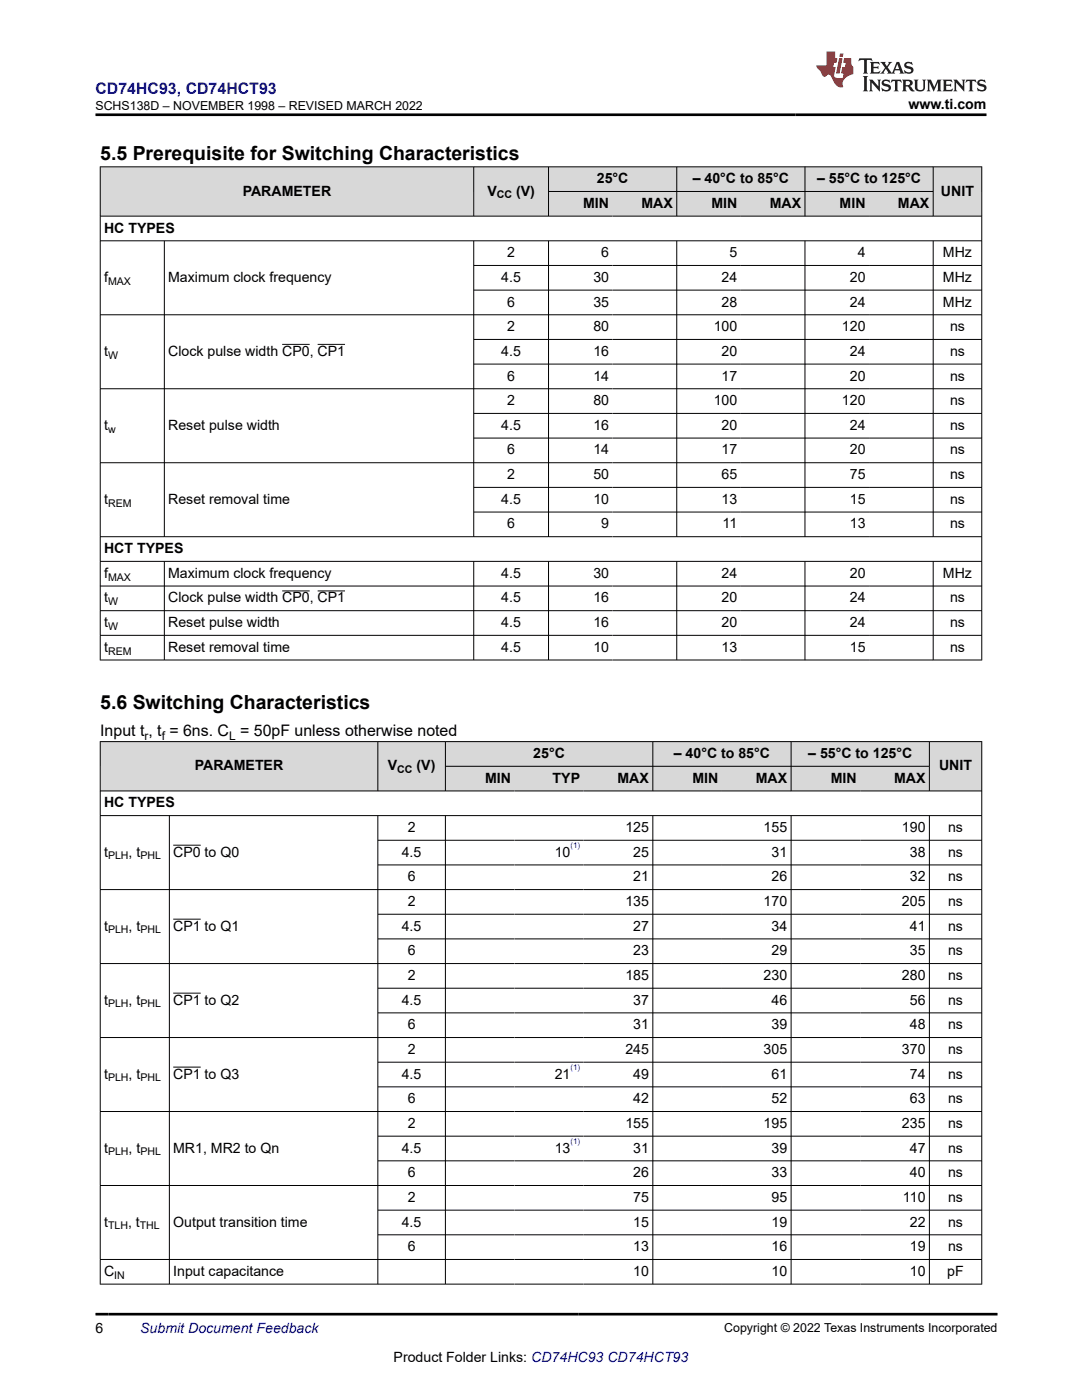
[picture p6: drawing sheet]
<svg xmlns="http://www.w3.org/2000/svg" width="216mm" height="279mm" viewBox="0 0 216 279" stroke-linecap="round" stroke-linejoin="round" font-family="sans-serif">
<g fill="#d8d8d8">
<path d="M20 33.3h175.9v4.9h-175.9z" fill-rule="evenodd"/>
<path d="M20.1 33.4h74.4v9.7h-74.4z" fill-rule="evenodd"/>
<path d="M94.6 33.4h14.8v9.7h-14.8z" fill-rule="evenodd"/>
<path d="M109.5 33.4h25.5v4.8h-25.5z" fill-rule="evenodd"/>
<path d="M135.1 33.4h25.5v4.8h-25.5z" fill-rule="evenodd"/>
<path d="M160.7 33.4h25.4v4.8h-25.4z" fill-rule="evenodd"/>
<path d="M186.3 33.4h9.5v9.7h-9.5z" fill-rule="evenodd"/>
<path d="M109.5 38.3h12.7v4.8h-12.7z" fill-rule="evenodd"/>
<path d="M122.2 38.3h12.8v4.8h-12.8z" fill-rule="evenodd"/>
<path d="M135.1 38.3h12.7v4.8h-12.7z" fill-rule="evenodd"/>
<path d="M147.8 38.3h12.8v4.8h-12.8z" fill-rule="evenodd"/>
<path d="M160.7 38.3h12.7v4.8h-12.7z" fill-rule="evenodd"/>
<path d="M173.4 38.3h12.7v4.8h-12.7z" fill-rule="evenodd"/>
</g>
<g fill="none" stroke="#000" stroke-width=".2">
<path d="M19.9 33.3h176.1M20 33.2v98.6M94.5 33.2v10M109.5 33.2v10M109.5 38.2h76.8M135 33.2v10M160.6 33.2v10M186.2 33.2v10M195.9 33.2v98.6M19.9 43.1h176.1M19.9 48.1h176.1M32.8 48.1v59.1"/>
<path d="M94.5 48.1v59.1M94.5 53h101.5M94.5 57.9h101.5M109.5 48.1v59.1M135 48.1v59.1M160.6 48.1v59.1M186.2 48.1v59.1M19.9 62.8h176.1M56.3 68.7h5.5M63.4 68.7h5.5M94.5 67.7h101.5M94.5 72.7h101.5"/>
<path d="M196 77.6h-176.1M19.9 92.3h176.1M94.5 82.5h101.5M94.5 87.4h101.5M94.5 97.3h101.5M19.9 112h176.1M19.9 117h176.1M32.8 112v19.8M56.3 117.9h5.5M63.4 117.9h5.5M94.5 112v19.8M94.5 102.2h101.5"/>
<path d="M109.5 112v19.8M135 112v19.8M160.6 112v19.8M186.2 112v19.8M196 107.1h-176.1M19.9 121.9h176.1M19.9 126.8h176.1M19.9 131.7h176.1"/>
</g>
<g fill="#d8d8d8">
<path d="M20 148h175.9v4.9h-175.9z" fill-rule="evenodd"/>
<path d="M20.1 148.1h55.2v9.7h-55.2z" fill-rule="evenodd"/>
<path d="M75.5 148.1h13.3v9.7h-13.3z" fill-rule="evenodd"/>
<path d="M88.9 148.1h41.3v4.8h-41.3z" fill-rule="evenodd"/>
<path d="M130.3 148.1h27.5v4.8h-27.5z" fill-rule="evenodd"/>
<path d="M157.9 148.1h27.5v4.8h-27.5z" fill-rule="evenodd"/>
<path d="M185.5 148.1h10.3v9.7h-10.3z" fill-rule="evenodd"/>
<path d="M88.9 153h13.8v4.8h-13.8z" fill-rule="evenodd"/>
<path d="M102.7 153h13.8v4.8h-13.8z" fill-rule="evenodd"/>
<path d="M116.5 153h13.7v4.8h-13.7z" fill-rule="evenodd"/>
<path d="M130.3 153h13.8v4.8h-13.8z" fill-rule="evenodd"/>
<path d="M144.1 153h13.7v4.8h-13.7z" fill-rule="evenodd"/>
<path d="M157.9 153h13.8v4.8h-13.8z" fill-rule="evenodd"/>
<path d="M171.7 153h13.7v4.8h-13.7z" fill-rule="evenodd"/>
</g>
<g fill="none" stroke="#000" stroke-width=".2">
<path d="M19.9 148h176.1M19.9 157.9h176.1M20 147.9v108.4M75.4 147.9v10M88.9 147.9v10M88.9 152.9h96.6M130.3 147.9v10M157.9 147.9v10M185.4 147.9v10M195.9 147.9v108.4M19.9 162.8h176.1M33.8 162.8v93.5"/>
<path d="M34.6 168.7h5.5M75.4 162.8v93.5M75.4 167.7h120.6M75.4 172.6h120.6M88.9 162.8v93.5M130.3 162.8v93.5M157.9 162.8v93.5M185.4 162.8v93.5M196 177.5h-176.1M34.6 183.4h5.5M34.6 198.2h5.5M75.4 182.5h120.6"/>
<path d="M75.4 187.4h120.6M75.4 197.2h120.6M196 192.3h-176.1M34.6 213h5.5M75.4 202.1h120.6M75.4 212h120.6M75.4 216.9h120.6M196 207.1h-176.1M19.9 221.8h176.1M19.9 236.6h176.1M75.4 226.7h120.6M75.4 231.7h120.6"/>
<path d="M19.9 256.3h176.1M75.4 241.5h120.6M75.4 246.4h120.6M196 251.4h-176.1"/>
</g>
<path d="M171.5 11.6l-.2 .6 .5-.2h.6v.1v2.2l-.2 .4h1l-.2-.4v-2.2v-.1h.5l.5 .2-.1-.6zM173.6 12.4l.2 .3v1.6l-.2 .4h1.9l.1-.6a1.08 1.08 0 0 1-1.3 .2v-.7h.6l.4 .2v-.7l-.4 .2h-.6v-.5l.2-.2a1 1 0 0 1 1 .3l-.1-.5zM175.7 12.4l.9 1.1-1 1.2h.9l-.2-.2 .5-.8 .4 .8-.2 .2h1.6l-.2-.2 .2-.5h.9l.1 .5-.1 .2h.9l-.2-.4-.8-1.9h-.5l-.9 2.1-.9-1.1 .9-1h-.8l.2 .2-.4 .6-.4-.6 .2-.2zM179 12.8l.4 1h-.7zM180.7 12.5a.65 .65 0 0 0-.2 .7 .65 .65 0 0 0 .6 .5l.6 .1 .1 .3a.79 .79 0 0 1-.7 .4 .79 .79 0 0 1-.7-.5l.1 .7 .2-.1a.93 .93 0 0 0 1.1 0 .93 .93 0 0 0 .4-.9 1.46 1.46 0 0 0-1.2-.6l-.1-.3a1.09 1.09 0 0 1 1.2 .2l-.2-.6-.1 .1-.5-.2zM172.2 15.2l.2 .4v2.2l-.2 .4h1l-.2-.4v-2.2l.2-.4zM173.4 15.9l.2 .4v1.5l-.2 .4h.8l-.3-.4 .1-1.3 1.6 1.8v-2l.2-.4h-.7l.1 .2 .1 1.1-1.2-1.3zM176.2 16a.65 .65 0 0 0-.2 .8 .65 .65 0 0 0 .6 .4l.6 .2 .1 .2a.79 .79 0 0 1-.7 .4 .79 .79 0 0 1-.7-.5l.1 .7 .2-.1a.93 .93 0 0 0 1.1 .1 .93 .93 0 0 0 .4-1 1.46 1.46 0 0 0-1.2-.5l-.1-.4a1.09 1.09 0 0 1 1.2 .2l-.1-.6-.2 .1-.5-.1zM177.9 15.9l-.1 .6a.63 .63 0 0 1 .8-.3v1.6l-.3 .4h1l-.2-.4v-1.6a.66 .66 0 0 1 .8 .3l-.1-.6zM180 15.9l.2 .4v1.5l-.2 .4h1l-.2-.2-.1-.7h.5l.1 .2a.79 .79 0 0 0 1.2 .6l-1-.9a.61 .61 0 0 0 .6-.6 .61 .61 0 0 0-.5-.7zM180.8 16.2h.1a.47 .47 0 0 1 .5 .1 .47 .47 0 0 1 .1 .5l-.1 .1-.7 .1zM182.3 15.9l.2 .2a2.27 2.27 0 0 0 .4 2 1.04 1.04 0 0 0 1.7-.7v-1.3l.2-.2h-.8l.2 .4v1.1a.6 .6 0 0 1-.6 .6 .6 .6 0 0 1-.6-.6v-1.1l.3-.4zM184.9 15.9l.2 .4v1.5l-.2 .4h.8l-.3-.4v-1.4l.9 1.9 .9-1.9v1.4l-.3 .4h1l-.2-.4v-1.5l.2-.4h-.8l-.7 1.5-.6-1.5zM188.1 15.9l.2 .4v1.5l-.2 .4h1.9l.1-.6a1.09 1.09 0 0 1-1.3 .2v-.7h.6l.4 .2v-.6l-.4 .2h-.6v-.6l.2-.1a1.01 1.01 0 0 1 1 .3l-.1-.6zM190.2 15.9l.3 .4v1.5l-.3 .4h.8l-.2-.4v-1.3l1.6 1.8v-2l.2-.4h-.7l.2 .2v1.1l-1.2-1.3zM192.8 15.9l-.1 .6a.63 .63 0 0 1 .8-.3v1.6l-.3 .4h1l-.2-.4v-1.6a.66 .66 0 0 1 .8 .3l-.1-.6zM195.2 16a.65 .65 0 0 0-.2 .8 .65 .65 0 0 0 .6 .4l.6 .2 .2 .2a.79 .79 0 0 1-.7 .4 .79 .79 0 0 1-.7-.5l.1 .7 .2-.1a.93 .93 0 0 0 1 .1 .93 .93 0 0 0 .5-1 1.46 1.46 0 0 0-1.3-.5v-.4a1.09 1.09 0 0 1 1.2 .2l-.2-.6-.2 .1-.5-.1z" fill="#231f20"/>
<path d="M164.9 10.3v2.7h-2l.1 .4 .8 1a.95 .95 0 0 0 1 .9 .59 .59 0 0 1 .5-.4 .59 .59 0 0 1 .5 .3l.4 .8a1.59 1.59 0 0 0 2.1 1.4 1.61 1.61 0 0 1 1-2.3l1-.3-.1-1.5a1.59 1.59 0 0 1-.3-1.7h-1.5l-.2 .9h.6l-.2 .9h-.5l-.2 .9v.3l.4 .1-.1 .9h-.7a.73 .73 0 0 1-1-.7l.3-1.5h-.5l.1-.9h.5l.2-.9h-.5v-1.3zM167.4 11.6l-.6 3.1h.7l.6-3.1zM167.6 10.7l-.1 .6h.7l.1-.6z" fill="#ed1c24"/>
<path d="M19 22.9h177.8M19 262.3h180" fill="none" stroke="#000" stroke-width=".53"/>
<g font-size="3.9">
<text x="20" y="32">5.5 Prerequisite for Switching Characteristics</text>
<text x="20" y="141.5">5.6 Switching Characteristics</text>
</g>
<text font-size="3.2" fill="#00f" x="19" y="18.7">CD74HC93, CD74HCT93</text>
<text font-size="3.2" x="20" y="147">Input t , t = 6ns. C = 50pF unless otherwise noted</text>
<g font-size="2.8">
<text x="181.3" y="21.8">www.ti.com</text>
<text x="48.4" y="39">PARAMETER</text>
<text x="97.2" y="39">V</text>
<text x="103" y="39">(V)</text>
<text x="116.4" y="41.5">MIN</text>
<text x="119.1" y="36.6">25°C</text>
<text x="128" y="41.5">MAX</text>
<text x="138.2" y="36.6">– 40°C to 85°C</text>
<text x="142" y="41.5">MIN</text>
<text x="153.6" y="41.5">MAX</text>
<text x="163" y="36.6">– 55°C to 125°C</text>
<text x="167.5" y="41.5">MIN</text>
<text x="179.2" y="41.5">MAX</text>
<text x="187.8" y="39">UNIT</text>
<text x="20.8" y="46.4">HC TYPES</text>
<text x="101.2" y="51.3">2</text>
<text x="120" y="51.3">6</text>
<text x="145.6" y="51.3">5</text>
<text x="171.1" y="51.3">4</text>
<text x="188.2" y="51.3">MHz</text>
<text x="20.8" y="56.3">f</text>
<text x="33.6" y="56.3">Maximum clock frequency</text>
<text x="100" y="56.3">4.5</text>
<text x="118.4" y="56.3">30</text>
<text x="144" y="56.3">24</text>
<text x="169.6" y="56.3">20</text>
<text x="188.2" y="56.3">MHz</text>
<text x="101.2" y="61.2">6</text>
<text x="118.4" y="61.2">35</text>
<text x="144" y="61.2">28</text>
<text x="169.6" y="61.2">24</text>
<text x="188.2" y="61.2">MHz</text>
<text x="20.8" y="71">t</text>
<text x="33.6" y="71">Clock pulse width CP0, CP1</text>
<text x="100" y="71">4.5</text>
<text x="101.2" y="66.1">2</text>
<text x="118.4" y="71">16</text>
<text x="118.4" y="66.1">80</text>
<text x="142.4" y="66.1">100</text>
<text x="144" y="71">20</text>
<text x="168" y="66.1">120</text>
<text x="169.6" y="71">24</text>
<text x="189.6" y="66.1">ns</text>
<text x="189.6" y="71">ns</text>
<text x="101.2" y="75.9">6</text>
<text x="118.4" y="75.9">14</text>
<text x="144" y="75.9">17</text>
<text x="169.6" y="75.9">20</text>
<text x="189.6" y="75.9">ns</text>
<text x="101.2" y="80.9">2</text>
<text x="118.4" y="80.9">80</text>
<text x="142.4" y="80.9">100</text>
<text x="168" y="80.9">120</text>
<text x="189.6" y="80.9">ns</text>
<text x="20.8" y="85.8">t</text>
<text x="33.6" y="85.8">Reset pulse width</text>
<text x="100" y="85.8">4.5</text>
<text x="118.4" y="85.8">16</text>
<text x="144" y="85.8">20</text>
<text x="169.6" y="85.8">24</text>
<text x="189.6" y="85.8">ns</text>
<text x="101.2" y="90.7">6</text>
<text x="101.2" y="95.6">2</text>
<text x="118.4" y="90.7">14</text>
<text x="118.4" y="95.6">50</text>
<text x="144" y="90.7">17</text>
<text x="144" y="95.6">65</text>
<text x="169.6" y="90.7">20</text>
<text x="169.6" y="95.6">75</text>
<text x="189.6" y="90.7">ns</text>
<text x="189.6" y="95.6">ns</text>
<text x="20.8" y="100.5">t</text>
<text x="33.6" y="100.5">Reset removal time</text>
<text x="100" y="100.5">4.5</text>
<text x="118.4" y="100.5">10</text>
<text x="144" y="100.5">13</text>
<text x="169.6" y="100.5">15</text>
<text x="189.6" y="100.5">ns</text>
<text x="101.2" y="105.5">6</text>
<text x="120" y="105.5">9</text>
<text x="144.2" y="105.5">11</text>
<text x="169.6" y="105.5">13</text>
<text x="189.6" y="105.5">ns</text>
<text x="20.8" y="110.4">HCT TYPES</text>
<text x="20.8" y="115.3">f</text>
<text x="33.6" y="115.3">Maximum clock frequency</text>
<text x="100" y="115.3">4.5</text>
<text x="118.4" y="115.3">30</text>
<text x="144" y="115.3">24</text>
<text x="169.6" y="115.3">20</text>
<text x="188.2" y="115.3">MHz</text>
<text x="20.8" y="120.2">t</text>
<text x="20.8" y="125.1">t</text>
<text x="33.6" y="120.2">Clock pulse width CP0, CP1</text>
<text x="33.6" y="125.1">Reset pulse width</text>
<text x="100" y="120.2">4.5</text>
<text x="100" y="125.1">4.5</text>
<text x="118.4" y="120.2">16</text>
<text x="118.4" y="125.1">16</text>
<text x="144" y="120.2">20</text>
<text x="144" y="125.1">20</text>
<text x="169.6" y="120.2">24</text>
<text x="169.6" y="125.1">24</text>
<text x="189.6" y="120.2">ns</text>
<text x="189.6" y="125.1">ns</text>
<text x="20.8" y="130.1">t</text>
<text x="33.6" y="130.1">Reset removal time</text>
<text x="100" y="130.1">4.5</text>
<text x="118.4" y="130.1">10</text>
<text x="144" y="130.1">13</text>
<text x="169.6" y="130.1">15</text>
<text x="189.6" y="130.1">ns</text>
<text x="38.9" y="153.7">PARAMETER</text>
<text x="77.4" y="153.7">V</text>
<text x="83.1" y="153.7">(V)</text>
<text x="106.4" y="151.3">25°C</text>
<text x="134.5" y="151.3">– 40°C to 85°C</text>
<text x="161.3" y="151.3">– 55°C to 125°C</text>
<text x="187.4" y="153.7">UNIT</text>
<text x="20.8" y="161.1">HC TYPES</text>
<text x="96.8" y="156.2">MIN</text>
<text x="110.3" y="156.2">TYP</text>
<text x="123.2" y="156.2">MAX</text>
<text x="138.2" y="156.2">MIN</text>
<text x="150.8" y="156.2">MAX</text>
<text x="165.8" y="156.2">MIN</text>
<text x="178.4" y="156.2">MAX</text>
<text x="81.4" y="166">2</text>
<text x="124.8" y="166">125</text>
<text x="152.4" y="166">155</text>
<text x="180" y="166">190</text>
<text x="189.2" y="166">ns</text>
<text x="20.8" y="171">t</text>
<text x="25.7" y="171">, t</text>
<text x="34.6" y="171">CP0 to Q0</text>
<text x="80.2" y="171">4.5</text>
<text x="110.7" y="171">10</text>
<text x="126.4" y="171">25</text>
<text x="153.9" y="171">31</text>
<text x="181.5" y="171">38</text>
<text x="189.2" y="171">ns</text>
<text x="81.4" y="175.9">6</text>
<text x="126.4" y="175.9">21</text>
<text x="153.9" y="175.9">26</text>
<text x="181.5" y="175.9">32</text>
<text x="189.2" y="175.9">ns</text>
<text x="20.8" y="185.7">t</text>
<text x="25.7" y="185.7">, t</text>
<text x="34.6" y="185.7">CP1 to Q1</text>
<text x="80.2" y="185.7">4.5</text>
<text x="81.4" y="180.8">2</text>
<text x="124.8" y="180.8">135</text>
<text x="126.4" y="185.7">27</text>
<text x="152.4" y="180.8">170</text>
<text x="153.9" y="185.7">34</text>
<text x="180" y="180.8">205</text>
<text x="181.5" y="185.7">41</text>
<text x="189.2" y="180.8">ns</text>
<text x="189.2" y="185.7">ns</text>
<text x="81.4" y="190.7">6</text>
<text x="126.4" y="190.7">23</text>
<text x="153.9" y="190.7">29</text>
<text x="181.5" y="190.7">35</text>
<text x="189.2" y="190.7">ns</text>
<text x="81.4" y="195.6">2</text>
<text x="124.8" y="195.6">185</text>
<text x="152.4" y="195.6">230</text>
<text x="180" y="195.6">280</text>
<text x="189.2" y="195.6">ns</text>
<text x="20.8" y="200.5">t</text>
<text x="25.7" y="200.5">, t</text>
<text x="34.6" y="200.5">CP1 to Q2</text>
<text x="80.2" y="200.5">4.5</text>
<text x="126.4" y="200.5">37</text>
<text x="153.9" y="200.5">46</text>
<text x="181.5" y="200.5">56</text>
<text x="189.2" y="200.5">ns</text>
<text x="81.4" y="205.4">6</text>
<text x="126.4" y="205.4">31</text>
<text x="153.9" y="205.4">39</text>
<text x="181.5" y="205.4">48</text>
<text x="189.2" y="205.4">ns</text>
<text x="20.8" y="215.3">t</text>
<text x="25.7" y="215.3">, t</text>
<text x="34.6" y="215.3">CP1 to Q3</text>
<text x="80.2" y="215.3">4.5</text>
<text x="81.4" y="210.3">2</text>
<text x="110.7" y="215.3">21</text>
<text x="124.8" y="210.3">245</text>
<text x="126.4" y="215.3">49</text>
<text x="152.4" y="210.3">305</text>
<text x="153.9" y="215.3">61</text>
<text x="180" y="210.3">370</text>
<text x="181.5" y="215.3">74</text>
<text x="189.2" y="210.3">ns</text>
<text x="189.2" y="215.3">ns</text>
<text x="81.4" y="220.2">6</text>
<text x="126.4" y="220.2">42</text>
<text x="153.9" y="220.2">52</text>
<text x="181.5" y="220.2">63</text>
<text x="189.2" y="220.2">ns</text>
<text x="81.4" y="225.1">2</text>
<text x="124.8" y="225.1">155</text>
<text x="152.4" y="225.1">195</text>
<text x="180" y="225.1">235</text>
<text x="189.2" y="225.1">ns</text>
<text x="20.8" y="230">t</text>
<text x="25.7" y="230">, t</text>
<text x="34.6" y="230">MR1, MR2 to Qn</text>
<text x="80.2" y="230">4.5</text>
<text x="110.7" y="230">13</text>
<text x="126.4" y="230">31</text>
<text x="153.9" y="230">39</text>
<text x="181.5" y="230">47</text>
<text x="189.2" y="230">ns</text>
<text x="81.4" y="234.9">6</text>
<text x="81.4" y="239.9">2</text>
<text x="126.4" y="234.9">26</text>
<text x="126.4" y="239.9">75</text>
<text x="153.9" y="234.9">33</text>
<text x="153.9" y="239.9">95</text>
<text x="180.2" y="239.9">110</text>
<text x="181.5" y="234.9">40</text>
<text x="189.2" y="234.9">ns</text>
<text x="189.2" y="239.9">ns</text>
<text x="20.8" y="244.8">t</text>
<text x="25.6" y="244.8">, t</text>
<text x="34.6" y="244.8">Output transition time</text>
<text x="80.2" y="244.8">4.5</text>
<text x="126.4" y="244.8">15</text>
<text x="153.9" y="244.8">19</text>
<text x="181.5" y="244.8">22</text>
<text x="189.2" y="244.8">ns</text>
<text x="81.4" y="249.7">6</text>
<text x="126.4" y="249.7">13</text>
<text x="153.9" y="249.7">16</text>
<text x="181.5" y="249.7">19</text>
<text x="189.2" y="249.7">ns</text>
<text x="20.8" y="254.6">C</text>
<text x="34.6" y="254.6">Input capacitance</text>
<text x="126.4" y="254.6">10</text>
<text x="153.9" y="254.6">10</text>
<text x="181.5" y="254.6">10</text>
<text x="189" y="254.6">pF</text>
<text x="19" y="266.1">6</text>
<text x="78.5" y="271.7">Product Folder Links: CD74HC93 CD74HCT93</text>
</g>
<text font-size="2.8" fill="#00f" x="28" y="266.1">Submit Document Feedback</text>
<g font-size="2.5">
<text x="19" y="21.9">SCHS138D – NOVEMBER 1998 – REVISED MARCH 2022</text>
<text x="144.5" y="265.8">Copyright © 2022 Texas Instruments Incorporated</text>
</g>
<g font-size="2.4">
<text x="28.8" y="147.6">r</text>
<text x="32.3" y="147.6">f</text>
<text x="45.7" y="147.6">L</text>
</g>
<g font-size="2.1">
<text x="99.1" y="39.6">CC</text>
<text x="21.6" y="56.8">MAX</text>
<text x="21.6" y="71.6">W</text>
<text x="21.6" y="86.3">w</text>
<text x="21.6" y="101.1">REM</text>
<text x="21.6" y="115.9">MAX</text>
<text x="21.6" y="120.8">W</text>
<text x="21.6" y="125.7">W</text>
<text x="21.6" y="130.6">REM</text>
<text x="79.3" y="154.3">CC</text>
<text x="21.6" y="171.5">PLH</text>
<text x="28" y="171.5">PHL</text>
<text x="21.6" y="186.3">PLH</text>
<text x="28" y="186.3">PHL</text>
<text x="21.6" y="201.1">PLH</text>
<text x="28" y="201.1">PHL</text>
<text x="21.6" y="215.8">PLH</text>
<text x="28" y="215.8">PHL</text>
<text x="21.6" y="230.6">PLH</text>
<text x="28" y="230.6">PHL</text>
<text x="21.6" y="245.3">TLH</text>
<text x="27.9" y="245.3">THL</text>
<text x="22.8" y="255.2">IN</text>
</g>
<g font-size="1.6" fill="#00f">
<text x="113.8" y="169.3">(1)</text>
<text x="113.8" y="213.6">(1)</text>
<text x="113.8" y="228.4">(1)</text>
</g>
</svg>
